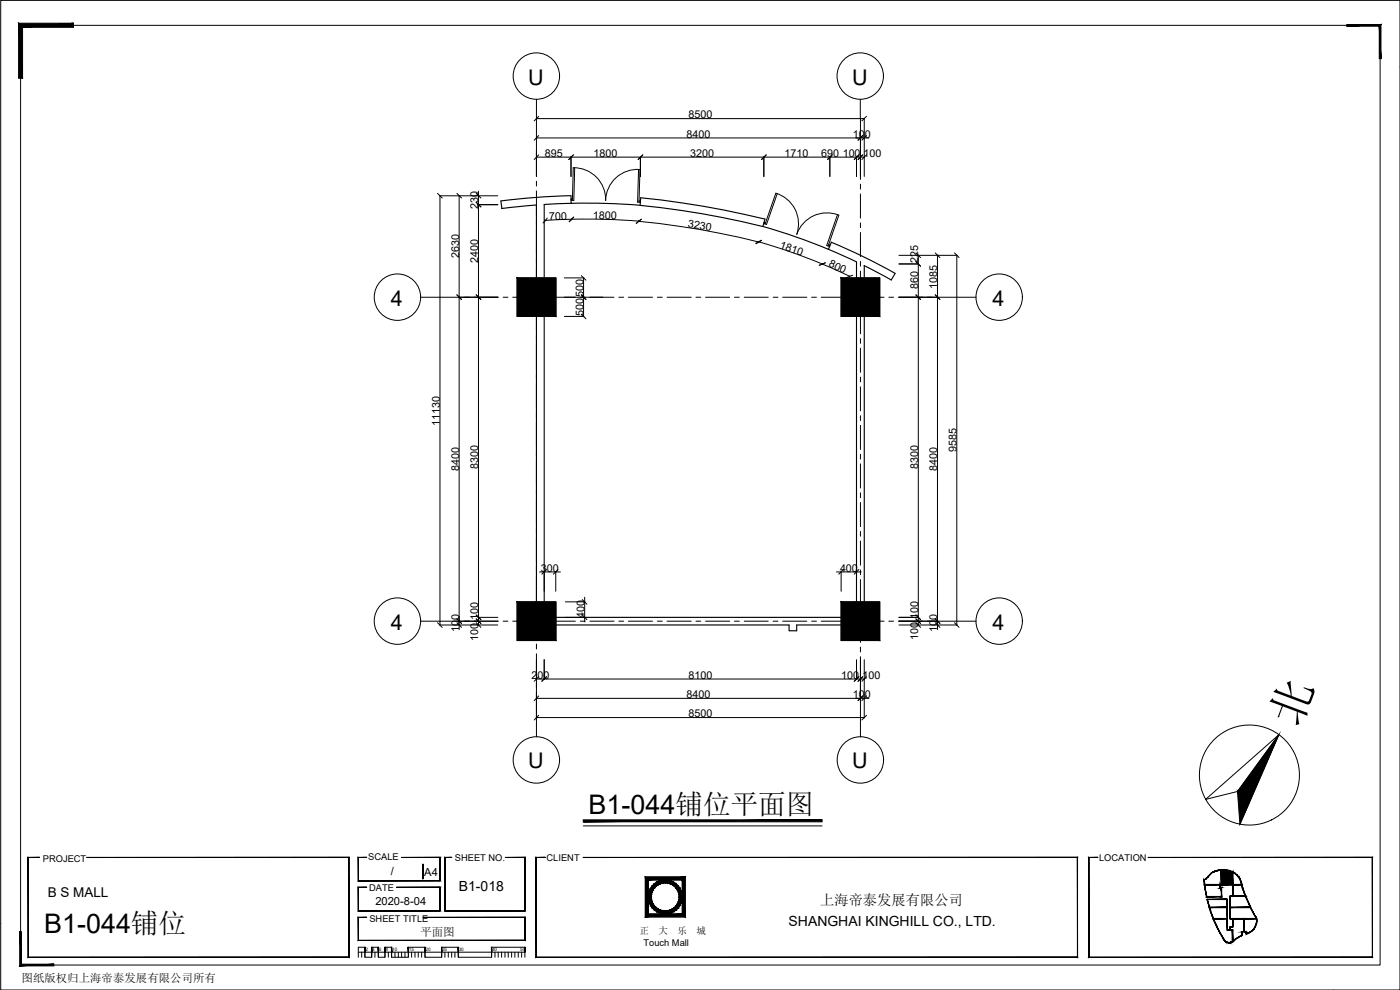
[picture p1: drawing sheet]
<svg xmlns="http://www.w3.org/2000/svg" width="420mm" height="297mm" viewBox="0 0 420 297" stroke-linecap="round" stroke-linejoin="round" font-family="sans-serif">
<!-- layer: 0 -->
<g fill="none" stroke="#000" stroke-width=".3">
<path d="M.2 .1h420v296.9h-420zM6.2 7.6h408v281.9h-408zM161.7 34.9l-1.4 1.4M260.1 34.9l-1.4 1.4M131.3 58l1.4 1.4M137.1 58l1.4 1.4M142.9 58l1.4 1.4M161.7 40.7l-1.4 1.4M161.7 46.5l-1.4 1.4M172.1 46.5l-1.4 1.4M192.9 46.5l-1.4 1.4M230 46.5l-1.4 1.4"/>
<path d="M249.7 46.5l-1.3 1.4M257.8 46.5l-1.4 1.4M258.9 40.7l-1.4 1.4M258.9 46.5l-1.4 1.4M260.1 40.7l-1.4 1.4M260.1 46.5l-1.4 1.4M142.9 60.7l1.4 1.4M164.3 65.4l-1.3 1.5M172.2 65.1l-1.4 1.4M192.4 65.8l-1.5 1.2M192.5 65.8l-1.5 1.2M228.5 72.1l-1.7 .9"/>
<path d="M228.6 72.1l-1.7 1M247.7 78.9l-1.8 .7M274.9 75.9l1.4 1.4M274.9 78.5l1.4 1.4M280.7 75.9l1.4 1.4M286.5 75.9l1.3 1.4M137.1 88.5l1.4 1.4M142.9 88.5l1.4 1.4M174.5 82.7l1.4 1.4M174.5 88.5l1.4 1.4M174.5 94.3l1.4 1.4M255.9 82.6l-1.8 .7"/>
<path d="M274.9 88.5l1.4 1.4M280.7 88.5l1.4 1.4M164 170.9l-1.4 1.4M167.5 170.9l-1.4 1.4M174.8 179.9l1.3 1.4M253.1 170.9l-1.4 1.4M257.8 170.9l-1.4 1.4M131.3 186.8l1.4 1.4M137.1 185.7l1.4 1.4M137.1 186.8l1.4 1.4M142.9 184.5l1.4 1.4M142.9 185.7l1.4 1.4"/>
<path d="M142.9 186.8l1.4 1.4M174.8 184.5l1.3 1.4M274.9 184.5l1.4 1.4M274.9 185.7l1.4 1.4M274.9 186.8l1.4 1.4M280.7 185.7l1.4 1.4M280.7 186.8l1.4 1.4M286.5 186.8l1.3 1.4M161.7 208.8l-1.4 1.4M161.7 214.6l-1.4 1.4M161.7 203.1l-1.4 1.3M164 203.1l-1.4 1.3"/>
<path d="M257.8 203.1l-1.4 1.3M258.9 208.8l-1.4 1.4M258.9 203.1l-1.4 1.3M260.1 208.8l-1.4 1.4M260.1 214.6l-1.4 1.4M260.1 203.1l-1.4 1.3M361.8 239.8l22-19.3-12.4 17zM383.8 220.5l-11.7 26.8M175 247.8h71.7M193.7 263.1h12v12h-12zM194.6 264h10.2v10.2h-10.2zM107.5 285.7h50v1.5"/>
<path d="M108.5 285.7v1.5M109.5 285.7v1.5M111.5 285.7v1.5M112.5 285.7v1.5M113.5 285.7v1.5M115.5 285.7v1.5M116.5 285.7v1.5M117.5 285.7v1.5M118.5 285.7v1.5M119.5 285.7v1.5M120.5 285.7v1.5M121.5 285.7v1.5"/>
<path d="M122.6 285.7v1.5M123.5 285.7v1.5M124.5 285.7v1.5M125.5 285.7v1.5M126.5 285.7v1.5M127.6 285.7v1.5M132.5 285.7v1.5M133.5 285.7v1.5M134.5 285.7v1.5M135.6 285.7v1.5M136.5 285.7v1.5M137.5 285.7v1.5"/>
<path d="M147.5 285.7v1.5M148.5 285.7v1.5M149.5 285.7v1.5M150.5 285.7v1.5M151.6 285.7v1.5M152.5 285.7v1.5M153.5 285.7v1.5M154.5 285.7v1.5M155.5 285.7v1.5M156.5 285.7v1.5M157.5 284.2h-10v3h-10v-3h-5v3h-4.9v-3h-5v3h-5.1v-3h-2v3h-2v-3h-2v3h-2v-3h-2v3"/>
<circle cx="375" cy="232.5" r="15"/>
<circle cx="199.6" cy="269.1" r="5.1"/>
<circle cx="199.6" cy="269.1" r="4.2"/>
</g>
<g fill="#000" stroke="#000" stroke-width=".3">
<path d="M366.6 261.6h3.3v3.9zM366.6 261h.9z"/>
<path d="M413.9 7.9v9.7h.5zM413.9 7.9l.5-.5v10.2zM404.2 7.9h9.7l.5-.5zM404.2 7.4h10.2l-10.2 .5z"/>
<path d="M5.6 7v16.5h1.2zM5.6 7l1.2 1.2v15.3zM5.6 7l1.2 1.2 15.3-1.2zM6.8 8.2l15.3-1.2v1.2z"/>
<path d="M383.8 220.5l-9.7 22.4-2.7-5.4zM371.4 237.5l.7 9.8 2-4.4z"/>
<path d="M26.1 257.2h78.6zM26.1 257.3l78.6-.1zM104.7 257.2v30.1zM104.6 257.3l.1 30zM8.5 287.3h96.2zM8.5 287.3l96.1-.1zM8.5 257.2v30.1zM8.5 257.2v30zM8.5 257.2h3.4zM8.5 257.3l3.4-.1z"/>
<path d="M120.6 257.2h11.5zM120.6 257.3l11.5-.1zM132 257.3l.1 7zM132 257.3l.1 7zM107.5 264.3h24.6zM107.5 264.3l24.5-.1zM107.5 257.2v7.1zM107.5 257.2l.1 7zM107.5 257.2h2.5zM107.6 257.3l2.4-.1z"/>
<path d="M126.9 259.3v4.4zM126.9 259.3v4.4z"/>
<path d="M151.7 257.2h5.9zM151.7 257.3l5.9-.1zM157.6 257.2v16.1zM157.5 257.3l.1 16zM133.5 273.3h24.1zM133.5 273.3l24-.1zM133.5 257.2v16.1zM133.5 257.2l.1 16zM133.5 257.2h2.1zM133.6 257.3l2-.1z"/>
<path d="M175 257.2h148.4zM175 257.3l148.4-.1zM323.4 257.2v30.1zM323.3 257.3l.1 30zM160.9 287.3h162.5zM160.9 287.3l162.4-.1zM160.9 257.2v30.1zM160.9 257.2l.1 30zM160.9 257.2h2.7zM161 257.3l2.6-.1z"/>
<path d="M175 246v.6l71.7-.6zM175 246.6l71.7-.6v.6z"/>
<path d="M344.6 257.2h67.3zM344.6 257.3l67.3-.1zM411.9 257.2v30.1zM411.9 257.3v30zM326.7 287.3h85.2zM326.7 287.3l85.2-.1zM326.7 257.2v30.1zM326.7 257.2l.1 30zM326.7 257.2h2.8zM326.8 257.3l2.7-.1z"/>
<path d="M5.9 279.6l.5 9.7v-9.7zM5.9 279.6l.5 9.7-.5 .5zM6.4 289.3l-.5 .5 10.3-.5zM5.9 289.8l10.3-.5v.5z"/>
<path d="M119 266.2h13.1zM119 266.3l13.1-.1zM132 266.3l.1 7zM132 266.3l.1 7zM107.5 273.3h24.6zM107.5 273.3l24.5-.1zM107.5 266.2v7.1zM107.5 266.2l.1 7zM107.5 266.2h2.5zM107.6 266.3l2.4-.1z"/>
<path d="M127 275.2h30.6zM127 275.3l30.6-.1zM157.6 275.2v7zM157.5 275.3l.1 6.9zM107.5 282.2h50.1zM107.5 282.2l50-.1zM107.5 275.2v7zM107.5 275.2l.1 6.9zM107.5 275.2h2.5zM107.6 275.3l2.4-.1z"/>
<path d="M193.7 263.1l.9 11.1v-10.2zM193.7 263.1l.9 11.1-.9 .9zM194.6 274.2l-.9 .9 11.1-.9zM193.7 275.1l11.1-.9 .9 .9zM204.8 264v10.2l.9 .9zM205.7 263.1v12l-.9-11.1zM194.6 264h10.2l.9-.9zM193.7 263.1h12l-11.1 .9z"/>
<path d="M203.8 269.9l1-.8-.1 .9zM203.8 269.1v.8l1-.8zM204.7 268.2l.1 .9h-1zM203.8 268.4v.7l.9-.9zM204.4 267.4l.3 .8-.9 .2zM203.6 267.7l.2 .7 .6-1zM204.1 266.6l.3 .8-.8 .3zM203.3 267l.3 .7 .5-1.1zM203.6 265.8l.5 .8-.8 .4zM202.9 266.4l.4 .6 .3-1.2zM202.9 265.2l.7 .6-.7 .6zM202.9 265.2l-.5 .7 .5 .5zM202.2 264.7l.7 .5-.5 .7zM202.2 264.7l-.4 .8 .6 .4zM201.4 264.3l.8 .4-.4 .8zM201.4 264.3l-.3 .9 .7 .3zM200.5 264.1l.9 .2-.3 .9zM200.5 264.1l-.1 .9 .7 .2zM199.6 264l.9 .1-.1 .9zM199.6 264v.9l.8 .1zM198.8 264.1l.8-.1v.9zM198.8 264.1l.1 .9 .7-.1zM197.9 264.3l.9-.2 .1 .9zM197.9 264.3l.3 .9 .7-.2zM197.1 264.7l.8-.4 .3 .9zM197.1 264.7l.5 .8 .6-.3zM196.4 265.2l.7-.5 .5 .8zM196.4 265.2l.5 .7 .7-.4zM196.4 265.2l.5 .7-1.2-.1zM195.7 265.8l.7 .6 .5-.5zM195.7 265.8l.7 .6-1.2 .2zM195.2 266.6l.8 .4 .4-.6zM195.2 266.6l.8 .4-1.1 .4zM194.9 267.4l.8 .3 .3-.7zM194.9 267.4l.8 .3-1.1 .5zM194.6 268.2l.9 .2 .2-.7zM194.6 268.2l.9 .2-.9 .7zM194.6 269.1h.9v-.7zM194.6 269.1h.9l-.9 .9zM195.5 269.1l-.9 .9 .9-.1zM194.6 270l.9-.1-.6 1zM195.5 269.9l-.6 1 .8-.4zM194.9 270.9l.8-.4-.5 1.2zM195.7 270.5l-.5 1.2 .8-.5zM195.2 271.7l.8-.5-.3 1.2zM196 271.2l-.3 1.2 .7-.6zM195.7 272.4l.7-.6v1.2zM196.4 271.8v1.2l.5-.7zM196.9 272.3l.2 1.2-.7-.5zM196.9 272.3l.2 1.2 .5-.8zM197.6 272.7l.3 1.2-.8-.4zM197.6 272.7l.3 1.2 .3-.8zM198.2 273.1l.6 1-.9-.2zM198.2 273.1l.6 1 .1-.9zM198.9 273.2l.7 1-.8-.1zM198.9 273.2l.7 1v-.9zM199.6 273.3l.9 .8-.9 .1zM199.6 273.3l.9 .8-.1-.9zM200.4 273.2l1 .7-.9 .2zM200.4 273.2l1 .7-.3-.8zM201.1 273.1l1.1 .4-.8 .4zM201.1 273.1l1.1 .4-.4-.8zM201.8 272.7l1.1 .3-.7 .5zM201.8 272.7l1.1 .3-.5-.7zM202.4 272.3l1.2 .1-.7 .6zM202.4 272.3l1.2 .1-.7-.6zM202.9 271.8l1.2-.1-.5 .7zM203.3 271.2l-.4 .6 1.2-.1zM203.3 271.2l1.1-.3-.3 .8zM203.6 270.5l-.3 .7 1.1-.3zM203.6 270.5l1.1-.5-.3 .9zM203.8 269.9l-.2 .6 1.1-.5z"/>
<path d="M361.4 264l.7-.4zM361.4 264l.7-.4-.1-.1zM362 263.5l.7-.5-.6 .6zM362 263.5l.7-.5z"/>
<path d="M361.3 263.9l.3 1.5zM361.3 263.9l.1 1.6zM361.6 265.4l-.2 .1 4.9-.1zM361.4 265.5l4.9-.1v.1zM366.3 265.4v.1l.2-.1zM366.3 265.5l.2-.1 .1 .1zM366.5 261l.1 4.5zM366.5 261l.1 4.5z"/>
<path d="M362.3 269.8h6zM362.3 269.9l6-.1z"/>
<path d="M362.2 269.9l.7 2.4zM362.2 269.9l.8 2.3z"/>
<path d="M362.9 272.3l.4 1zM362.9 272.3l.4 1zM363.2 273.3l.9 2zM363.2 273.3l.9 2zM363.9 275.4l.3 .2zM363.9 275.4l.2 .3z"/>
<path d="M363.6 261.9l-1.1 1.1zM362.5 263l1.1-1.1z"/>
<path d="M364.2 275.6v.1l4.1-.1zM364.2 275.7l4.1-.1v.1z"/>
<path d="M364.1 275.7l1.2 2.4-1.1-2.5zM364.1 275.7l1.2 2.4-.2 .1z"/>
<path d="M365.2 278.2l.8 1.2-.7-1.3zM365.2 278.2l.8 1.2zM365.8 279.5l1.7 2.5zM365.8 279.5l1.7 2.5-.2 .1z"/>
<path d="M366.5 265.2l.1 .3zM366.5 265.2l.1 .3z"/>
<path d="M365.5 261.1l1-.2 .1 .2zM365.5 261.1h1.1zM364.5 261.4l1-.2zM364.5 261.4l1-.2zM363.6 261.8l.9-.4zM363.6 261.8l1-.3z"/>
<path d="M366.5 266.5l.1 2.6zM366.6 266.3v2.8zM366.1 266.5l.5-.2zM366.1 266.5l.5-.2zM366.1 265.5v1l.2-.2zM366.3 265.4v.9l-.2-.8zM361.6 265.5h4.5l.2-.1zM361.4 265.4h4.9l-4.7 .1zM361.4 265.4l.3 1.2zM361.4 265.4l.3 1.2zM361.6 266.6l.6 2.4zM361.6 266.6l.6 2.4-.2 .1zM362.2 269l-.2 .1 4.3-.1zM362 269.1l4.3-.1v.1zM366.3 269v.1l.2-.1zM366.3 269.1l.2-.1 .1 .1z"/>
<path d="M366.6 261l1.7 .1zM366.6 261l1.7 .1z"/>
<path d="M368.2 272.3v3.4h.2zM368.2 272.3h.2v3.4z"/>
<path d="M368.2 275.7v3.3h.2zM368.2 275.7h.2v3.3z"/>
<path d="M366.6 261.1l2.5 .2zM366.6 261.1l2.5 .2h-2.5z"/>
<path d="M362.9 272.3l5.4-.1zM362.9 272.2h5.4z"/>
<path d="M362.9 272.3l5.4-.1zM362.9 272.2h5.4z"/>
<path d="M364.2 275.7h4.1v-.1zM364.2 275.6h4.1l-4.1 .1z"/>
<path d="M368.2 269.9l.2 2.4v-2.4zM368.2 269.9l.2 2.4h-.2z"/>
<path d="M369.1 278.1l.1 .9zM369.1 278.1l.1 .9z"/>
<path d="M369.1 272.3l.1 3.4zM369.1 272.3l.1 3.4z"/>
<path d="M366.6 261.3l3.3 .3-.8-.3zM366.6 261.3l3.3 .3h-3.3z"/>
<path d="M369.1 278h.9zM369.1 278.2l.9-.2z"/>
<path d="M369.1 272.2h6.2zM369.1 272.3l6.2-.1z"/>
<path d="M369.1 272.2h6.2zM369.1 272.3l6.2-.1z"/>
<path d="M369.1 268.8l.1 3.5zM369.1 268.8l.1 3.5h-.1z"/>
<path d="M369.8 261.6v3.6h.2zM369.8 261.6h.2v3.6z"/>
<path d="M369.8 265.2l.2 .3zM369.8 265.2l.2 .3z"/>
<path d="M368.3 279.1l1.6-.1zM368.3 279h1.6z"/>
<path d="M369.1 279.1l.8-.1zM369.1 279h.8z"/>
<path d="M366.6 265.5h3.3zM366.6 261.6l3.3 3.9h-3.3z"/>
<path d="M370 275.7l.1 2.4zM370 275.7l.1 2.4z"/>
<path d="M368.9 261.1l1.1 .4-.1 .2zM368.9 261.1l-.1 .2 1.1 .4zM367.7 260.9l1.2 .2-.1 .2zM367.7 260.9v.2l1.1 .2zM366.5 260.9h1.2v.2zM366.5 260.9l.1 .2h1.1z"/>
<path d="M370 275.6v.1l3.3-.1zM370 275.7l3.3-.1v.1z"/>
<path d="M369.8 265.4l.2 .1zM369.8 265.4l.2 .1z"/>
<path d="M366.5 265.5h3.5l-.2-.1zM366.6 265.4h3.2l-3.3 .1zM366.5 261v4.5zM366.5 261l.1 4.4z"/>
<path d="M370 261.4l-.2 .4 .2 3.7zM369.8 261.8l.2 3.7-.2-.1z"/>
<path d="M370.1 265.5h2.6v-.1zM370.1 265.4h2.6l-2.6 .1zM369.9 265.5l.2-.1zM369.9 265.4h.2l-.2 .1z"/>
<path d="M372.7 265.4l-.1 .1 .2 .3zM372.6 265.5l.2 .3zM372.7 265.8l.3 .8-.2-.8zM372.7 265.8l.3 .8h-.1zM372.9 266.6l.6 1.2-.5-1.2zM372.9 266.6l.6 1.2zM373.3 267.8l.6 1.1zM373.3 267.8l.6 1.1zM370 268.9h3.9zM370 268.9l3.7-.1zM370 265.4v3.5zM370 265.4l.1 3.4zM370 265.4l.1 .1 2.6-.1zM370.1 265.5l2.6-.1-.1 .1z"/>
<path d="M372.6 264.6l.1 .9h-.1zM372.4 264.7l.2 .8v-.9zM372.2 263.8l.4 .8-.2 .1zM372.1 263.9l.3 .8-.2-.9zM371.8 263.1l.3 .8zM371.7 263.2l.4 .7-.3-.8zM371.3 262.5l.5 .6-.1 .1zM371.3 262.5l.4 .7zM370.6 262l.6 .6zM370.6 262l.6 .6zM370 261.6l.6 .4zM370 261.6l-.1 .1 .6 .4z"/>
<path d="M372.6 279.5l.2 1.2v-1.2zM372.6 279.5l.2 1.2h-.2z"/>
<path d="M373.3 275.7l.1 3.8zM373.3 275.7l.1 3.8z"/>
<path d="M372.7 279.6l.6-.1zM372.7 279.5h.6z"/>
<path d="M373.3 275.6v.1l3.8-.1zM373.3 275.7l3.8-.1v.1z"/>
<path d="M373.3 275.7l.1 3.8zM373.3 275.7l.1 3.8z"/>
<path d="M369.1 268.9l4.7-.1zM369.1 268.8h4.7z"/>
<path d="M373.3 279.6l.6-.1zM373.3 279.5h.6z"/>
<path d="M374.7 280l.4-.4zM374.7 279.9l.4-.3zM373.9 280.2l.8-.3zM373.9 280.1l.8-.2z"/>
<path d="M373.8 268.9l1.4 3.4 .2-.1zM373.8 268.9l1.6 3.3z"/>
<path d="M375.2 272.3l1.1 1.9zM375.2 272.3l1.1 1.9zM376.2 274.2l.8 1zM376.2 274.2l.8 1-.1 .1z"/>
<path d="M375.7 279.3l.6-.5zM376.2 278.7l-.5 .6 .6-.5zM376.8 278.1l-.5 .7-.1-.1zM376.6 278l-.4 .7 .6-.6z"/>
<path d="M375.7 279.3l-.5 .5zM375.1 279.6l.6-.3-.5 .5z"/>
<path d="M377.1 277l-.3 1.1zM377 277l-.4 1zM377.2 276.3l-.2 .7zM377.1 276.3l-.1 .7zM377.1 275.7l.1 .6zM377 275.7l.1 .6z"/>
<path d="M376.9 275.3l.2 .3zM376.9 275.3l.1 .4z"/>
<path d="M369.1 275.7h8v-.1zM369.1 275.6h8l-8 .1z"/>
<path d="M109.5 284.2l.1 1.5zM109.5 284.2l.1 1.5z"/>
<path d="M111.5 284.2l.1 1.5zM111.5 284.2l.1 1.5z"/>
<path d="M113.5 284.2l.1 1.5zM113.5 284.2l.1 1.5z"/>
<path d="M115.5 284.2l.1 1.5zM115.5 284.2l.1 1.5z"/>
<path d="M117.5 284.2l.1 1.5zM117.5 284.2l.1 1.5z"/>
<path d="M122.5 284.2l.1 1.5zM122.5 284.2l.1 1.5z"/>
<path d="M127.5 284.2l.1 1.5zM127.5 284.2l.1 1.5z"/>
<path d="M132.5 284.2l.1 1.5zM132.5 284.2l.1 1.5z"/>
<path d="M137.5 284.2l.1 1.5zM137.5 284.2l.1 1.5z"/>
<path d="M147.5 284.2l.1 1.5zM147.5 284.2l.1 1.5z"/>
<path d="M157.5 284.2l.1 1.5zM157.5 284.2l.1 1.5z"/>
<path d="M367.3 282.1l.2-.1 .2 .5zM367.5 282l.2 .5zM367.7 282.5l.6 .3zM367.8 282.4l.5 .4zM368.3 282.7l.5 .2zM368.3 282.7l.5 .2 .1-.1zM368.9 282.8l.5 .1h-.6zM368.9 282.8l.5 .1v-.2zM369.4 282.7l.6-.1-.6 .3zM369.4 282.7l.6-.1z"/>
<path d="M369.8 279v3.5h.2zM369.8 279h.2v3.5z"/>
<path d="M369.8 279v3.5h.2zM369.8 279h.2v3.5z"/>
<path d="M371.7 281.1l1-.4zM371.7 281.1l1-.4zM370.7 281.8l1-.7zM370.7 281.8l1-.6zM369.9 282.5l.9-.7zM369.9 282.5l.9-.7z"/>
<path d="M373.8 279.5l.2 .6zM373.8 279.5l.2 .6z"/>
</g>
<!-- layer: WALL -->
<g fill="none" stroke="#000" stroke-width=".34">
<path d="M171.3 58.7l-10.5 .5-10.5 1.1M171.4 58.7v2.3M150.3 60.3l.3 2.3M161 61.5l-10.4 1.1M161 61.6v123.6M163.3 61.4l1.8-.2a194.9 194.9 0 0 1 27 .4l.2-2.3a269.6 269.6 0 0 1 37.3 6.4l-.7 2.3a254.5 254.5 0 0 0-36.7-6.4M163.3 61.4v123.8h93.7v-106.6M228.9 67.9a177.2 177.2 0 0 1 28.1 10.7M249.5 72.7l9.7 4.4 9.4 4.9M249.5 72.7l-.9 2.1M259.3 79.7l8.2 4.3 1.1-2M259.4 79.7v105.5"/>
<path d="M155.2 83.4h11.6v11.5h-11.6zM166.8 83.4v11.5M252.4 83.4h11.6v11.5h-11.6zM264 83.4v11.5M155.2 180.6h11.6v11.6h-11.6zM163.3 187.5h73.5v1.8h2.3v-1.8h22M166.8 180.6v11.6M252.4 180.6h11.6v11.6h-11.6zM264 180.6v11.6"/>
</g>
<!-- layer: DOOR -->
<path d="M172.5 50.3l-.3 9.8h-.8v-.4h.4M191.6 50.9l-.3 9.7 .9 .1v-.4h-.4M192 50.9a9.6 9.6 0 0 0-10.3 9.2M192.1 50.9l-.3 9.8M233.3 58.1l-3.3 9.2-.8-.2 .2-.4 .4 .1M171.8 60.1l.2-9.8a9.6 9.6 0 0 1 9.8 9.9M229.6 67.2l3.2-9.2a9.6 9.6 0 0 1 6.3 12.3 9.6 9.6 0 0 1 12.6-5.8l-3.2 9.3M251.3 64.4l-3.2 9.2 .8 .3 .1-.4-.3-.1" fill="none" stroke="#000" stroke-width=".3"/>
<!-- layer: WALL -->
<g fill="#000" stroke="#000" stroke-width=".3">
<path d="M155.2 83.4l11.6 11.5v-11.5zM155.2 83.4l11.6 11.5h-11.6z"/>
<path d="M252.4 83.4l11.6 11.5v-11.5zM252.4 83.4l11.6 11.5h-11.6z"/>
<path d="M155.2 180.6l11.6 11.6v-11.6zM155.2 180.6l11.6 11.6h-11.6z"/>
<path d="M252.4 180.6l11.6 11.6v-11.6zM252.4 180.6l11.6 11.6h-11.6z"/>
</g>
<circle cx="162.1" cy="186.4" r=".17" fill="#000"/>
<g fill="none" stroke="#000" stroke-width=".3">
<path d="M258.2 35.6v6.7M161 45.3v7.6M161 54.4v1.4M161 57.3v7.2M258.2 43.7v1.5M258.2 46.6v7.2M258.2 55.3v1.5M258.2 58.2v7.2M161 65.9v1.5M161 68.9v7.2M161 77.5v1.5M258.2 66.9v1.4"/>
<path d="M258.2 69.8v7.2M258.2 78.4v1.5M132 89.2h6M139.4 89.2h1.5M142.3 89.2h7.3M151 89.2h1.4M153.9 89.2h7.2M161 80.4v7.3M161 89.1v1.4M161 92v7.2M162.6 89.2h1.4M165.5 89.2h7.2"/>
<path d="M174.2 89.2h1.4M177 89.2h7.3M185.7 89.2h1.5M188.6 89.2h7.2M197.3 89.2h1.5M200.2 89.2h7.2M208.9 89.2h1.4M211.8 89.2h7.2M220.4 89.2h1.5M223.4 89.2h7.1M232 89.2h1.5M234.9 89.2h7.2"/>
<path d="M243.6 89.2h1.4M246.5 89.2h7.2M255.1 89.2h1.5M258.1 89.2h7.2M258.2 81.4v7.1M258.2 90v1.5M258.2 92.9v7.2M266.7 89.2h1.5M269.6 89.2h7.3M278.3 89.2h1.4M281.2 89.2h5.9M161 100.7v1.4"/>
<path d="M161 103.6v7.2M161 112.3v1.4M161 115.1v7.3M258.2 101.6v1.4M258.2 104.5v7.2M258.2 113.1v1.5M258.2 116.1v7.2M161 123.8v1.5M161 126.7v7.2M161 135.4v1.4M161 138.3v7.2M258.2 124.7v1.5"/>
<path d="M258.2 127.6v7.3M258.2 136.3v1.4M258.2 139.2v7.2M161 147v1.4M161 149.8v7.3M161 158.5v1.5M258.2 147.9v1.4M258.2 150.8v7.2M258.2 159.5v1.4M161 161.4v7.2M161 170.1v1.5M161 173v7.2"/>
<path d="M258.2 162.3v7.3M258.2 171v1.5M258.2 173.9v7.2M132 186.4h6M139.4 186.4h1.5M142.3 186.4h7.3M151 186.4h1.4M153.9 186.4h7.2M161 181.7v1.4M161 184.6v7.2M161 193.2v1.5M161 196.2v7.2"/>
<path d="M162.6 186.4h1.4M165.5 186.4h7.2M174.2 186.4h1.4M177 186.4h7.3M185.7 186.4h1.5M188.6 186.4h7.2M197.3 186.4h1.5M200.2 186.4h7.2M208.9 186.4h1.4M211.8 186.4h7.2M220.4 186.4h1.5M223.4 186.4h7.1"/>
<path d="M232 186.4h1.5M234.9 186.4h7.2M243.6 186.4h1.4M246.5 186.4h7.2M255.1 186.4h1.5M258.1 186.4h7.2M258.2 182.6v1.5M258.2 185.5v7.2M258.2 194.2v1.4M258.2 197v7.3M266.7 186.4h1.5M269.6 186.4h7.3"/>
<path d="M278.3 186.4h1.4M281.2 186.4h5.9M161 204.8v1.5M161 207.7v7.6M258.2 205.7v1.5M258.2 208.6v6.7"/>
</g>
<!-- layer: DIM -->
<g fill="none" stroke="#000" stroke-width=".3">
<path d="M161 29.8v23.1M161 35.6h98.4M258.2 29.8v5.8M259.4 35.5v17.4M131.9 58.7h17.5M132 58.7v128.9M137.8 58.7v130.2M143.6 57.3v5.5M161 41.4h99.8M161 47.1h98.4M171.4 47.1v5.8M192.2 47.1v5.8"/>
<path d="M229.2 47.1v5.8M249 47.1v5.8M257 47.1v5.8M258.2 41.3v11.6M143.5 61.4h5.9M143.6 61.4v126.2M163.6 66.1l1.7-.1a197.6 197.6 0 0 1 26.4 .3M163.6 66.1v.2M171.5 65.7v.2M191.7 66.4a236.2 236.2 0 0 1 36.1 6.2M191.7 66.3v.2M227.6 72.5l9.7 3.1 9.4 3.6"/>
<path d="M227.7 72.4l-.1 .3M227.8 72.5v.2M246.7 79.2l8.2 3.7M246.8 79.1l-.1 .3M269.8 76.6h17.5M269.8 79.2h5.9M275.6 76.6v111M281.3 76.6v112.3M287.1 76.6v111M126.2 89.2h5.8M137.7 89.2h11.7M169.4 89.2h11.5"/>
<path d="M169.4 83.4h5.9M169.4 94.9h5.9M175.1 83.4v11.6M255.1 82.8l-.2 .2M269.8 89.2h11.7M287.1 89.2h5.8M161.9 171.6h6.3M163.3 171.5v5.9M166.8 171.5v5.9M175.5 179.2v7.4M251 171.6h7.4M252.4 171.5v5.9"/>
<path d="M257 171.5v5.9M126.2 186.4h5.8M131.9 187.5h17.5M137.7 186.4h11.7M143.5 185.2h5.9M161 197.9v23.2M163.3 197.9v6M169.7 185.2h5.9M169.7 180.6h5.9M257 197.9v6M258.2 197.9v11.7M259.4 197.9v17.5"/>
<path d="M269.8 186.4h11.7M269.8 187.5h17.5M269.8 185.2h5.9M287.1 186.4h5.8M161 209.5h97.2M161 215.3h98.4M161 203.7h98.4M256.8 209.5h4M258.2 215.3v5.8"/>
<circle cx="161" cy="22.8" r="7"/>
<circle cx="258.2" cy="22.8" r="7"/>
<circle cx="119.3" cy="89.2" r="7"/>
<circle cx="299.9" cy="89.2" r="7"/>
<circle cx="119.3" cy="186.4" r="7"/>
<circle cx="299.9" cy="186.4" r="7"/>
<circle cx="161" cy="228" r="7"/>
<circle cx="258.2" cy="228" r="7"/>
</g>
<text font-size="13.7" x="389.7" y="218.7" transform="rotate(-69 389.7 218.7)">北</text>
<g font-size="8.1">
<text x="176.7" y="244.2">B1-044铺位平面图</text>
<text x="13.3" y="279.8">B1-044铺位</text>
</g>
<g font-size="6.5">
<text x="158.5" y="25.4">U</text>
<text x="255.7" y="25.4">U</text>
<text x="117.3" y="91.7">4</text>
<text x="297.9" y="91.7">4</text>
<text x="117.3" y="188.9">4</text>
<text x="297.9" y="188.9">4</text>
<text x="158.5" y="230.6">U</text>
<text x="255.8" y="230.6">U</text>
</g>
<text font-size="4.3" x="246.1" y="271.6">上海帝泰发展有限公司</text>
<g font-size="4.2">
<text x="137.7" y="267.3">B1-018</text>
<text x="236.7" y="277.9">SHANGHAI KINGHILL CO., LTD.</text>
</g>
<text font-size="4" x="14.3" y="269.1">B S MALL</text>
<g font-size="3.4">
<text x="117.3" y="262.7">/</text>
<text x="127.3" y="262.7">A4</text>
<text x="112.6" y="271.6">2020-8-04</text>
<text x="126.2" y="280.7">平面图</text>
<text x="6.5" y="294.8">图纸版权归上海帝泰发展有限公司所有</text>
</g>
<g font-size="3.2">
<text x="206.6" y="35.5">8500</text>
<text x="206" y="41.3">8400</text>
<text x="256" y="41.3">100</text>
<text x="163.5" y="47.1">895</text>
<text x="178.1" y="47.1">1800</text>
<text x="207.1" y="47.1">3200</text>
<text x="235.5" y="47.1">1710</text>
<text x="246.4" y="47.1">690</text>
<text x="252.9" y="47.1">100</text>
<text x="259.1" y="47.1">100</text>
<text x="143.6" y="62.7" transform="rotate(-90 143.6 62.7)">230</text>
<text x="177.9" y="65.7" transform="rotate(2 177.9 65.7)">1800</text>
<text x="164.8" y="66" transform="rotate(-2 164.8 66)">700</text>
<text x="206.3" y="68.2" transform="rotate(10 206.3 68.2)">3230</text>
<text x="137.8" y="77.5" transform="rotate(-90 137.8 77.5)">2630</text>
<text x="233.8" y="74.3" transform="rotate(19 233.8 74.3)">1810</text>
<text x="143.6" y="78.9" transform="rotate(-90 143.6 78.9)">2400</text>
<text x="248.5" y="79.9" transform="rotate(24 248.5 79.9)">800</text>
<text x="275.5" y="78.9" transform="rotate(-90 275.5 78.9)">225</text>
<text x="175.1" y="89" transform="rotate(-90 175.1 89)">500</text>
<text x="275.5" y="86.9" transform="rotate(-90 275.5 86.9)">860</text>
<text x="281.3" y="86.6" transform="rotate(-90 281.3 86.6)">1085</text>
<text x="175.1" y="94.7" transform="rotate(-90 175.1 94.7)">500</text>
<text x="132" y="127.7" transform="rotate(-90 132 127.7)">11130</text>
<text x="287.1" y="135.7" transform="rotate(-90 287.1 135.7)">9585</text>
<text x="137.8" y="141.4" transform="rotate(-90 137.8 141.4)">8400</text>
<text x="143.6" y="140.8" transform="rotate(-90 143.6 140.8)">8300</text>
<text x="275.5" y="140.8" transform="rotate(-90 275.5 140.8)">8300</text>
<text x="281.3" y="141.4" transform="rotate(-90 281.3 141.4)">8400</text>
<text x="162.3" y="171.6">300</text>
<text x="252.1" y="171.6">400</text>
<text x="175.4" y="185.5" transform="rotate(-90 175.4 185.5)">400</text>
<text x="275.5" y="185.8" transform="rotate(-90 275.5 185.8)">100</text>
<text x="137.8" y="189.8" transform="rotate(-90 137.8 189.8)">100</text>
<text x="143.6" y="186.1" transform="rotate(-90 143.6 186.1)">100</text>
<text x="275.5" y="191.9" transform="rotate(-90 275.5 191.9)">100</text>
<text x="281.3" y="189.8" transform="rotate(-90 281.3 189.8)">100</text>
<text x="143.6" y="192.2" transform="rotate(-90 143.6 192.2)">100</text>
<text x="159.5" y="203.7">200</text>
<text x="206.6" y="203.7">8100</text>
<text x="252.4" y="203.7">100</text>
<text x="258.9" y="203.7">100</text>
<text x="206" y="209.5">8400</text>
<text x="256" y="209.5">100</text>
<text x="206.6" y="215.3">8500</text>
</g>
<g font-size="2.9">
<text x="191.9" y="280.2">正</text>
<text x="197.6" y="280.2">大</text>
<text x="203.3" y="280.2">乐</text>
<text x="209.1" y="280.2">城</text>
</g>
<g font-size="2.8">
<text x="12.9" y="258.6">PROJECT</text>
<text x="110.5" y="258.1">SCALE</text>
<text x="136.5" y="258.4">SHEET NO.</text>
<text x="164" y="258.3">CLIENT</text>
<text x="329.9" y="258.3">LOCATION</text>
<text x="110.8" y="267.3">DATE</text>
<text x="110.9" y="276.6">SHEET TITLE</text>
<text x="193.1" y="283.8">Touch Mall</text>
</g>
<g font-size="1.4">
<text x="109.7" y="285.4">2</text>
<text x="111.7" y="285.4">4</text>
<text x="113.7" y="285.4">6</text>
<text x="115.7" y="285.4">8</text>
<text x="117.7" y="285.4">10</text>
<text x="122.7" y="285.4">15</text>
<text x="127.7" y="285.4">20</text>
<text x="132.7" y="285.4">25</text>
<text x="137.7" y="285.4">30</text>
<text x="147.7" y="285.4">40</text>
<text x="156.1" y="285.5">50</text>
</g>
</svg>
